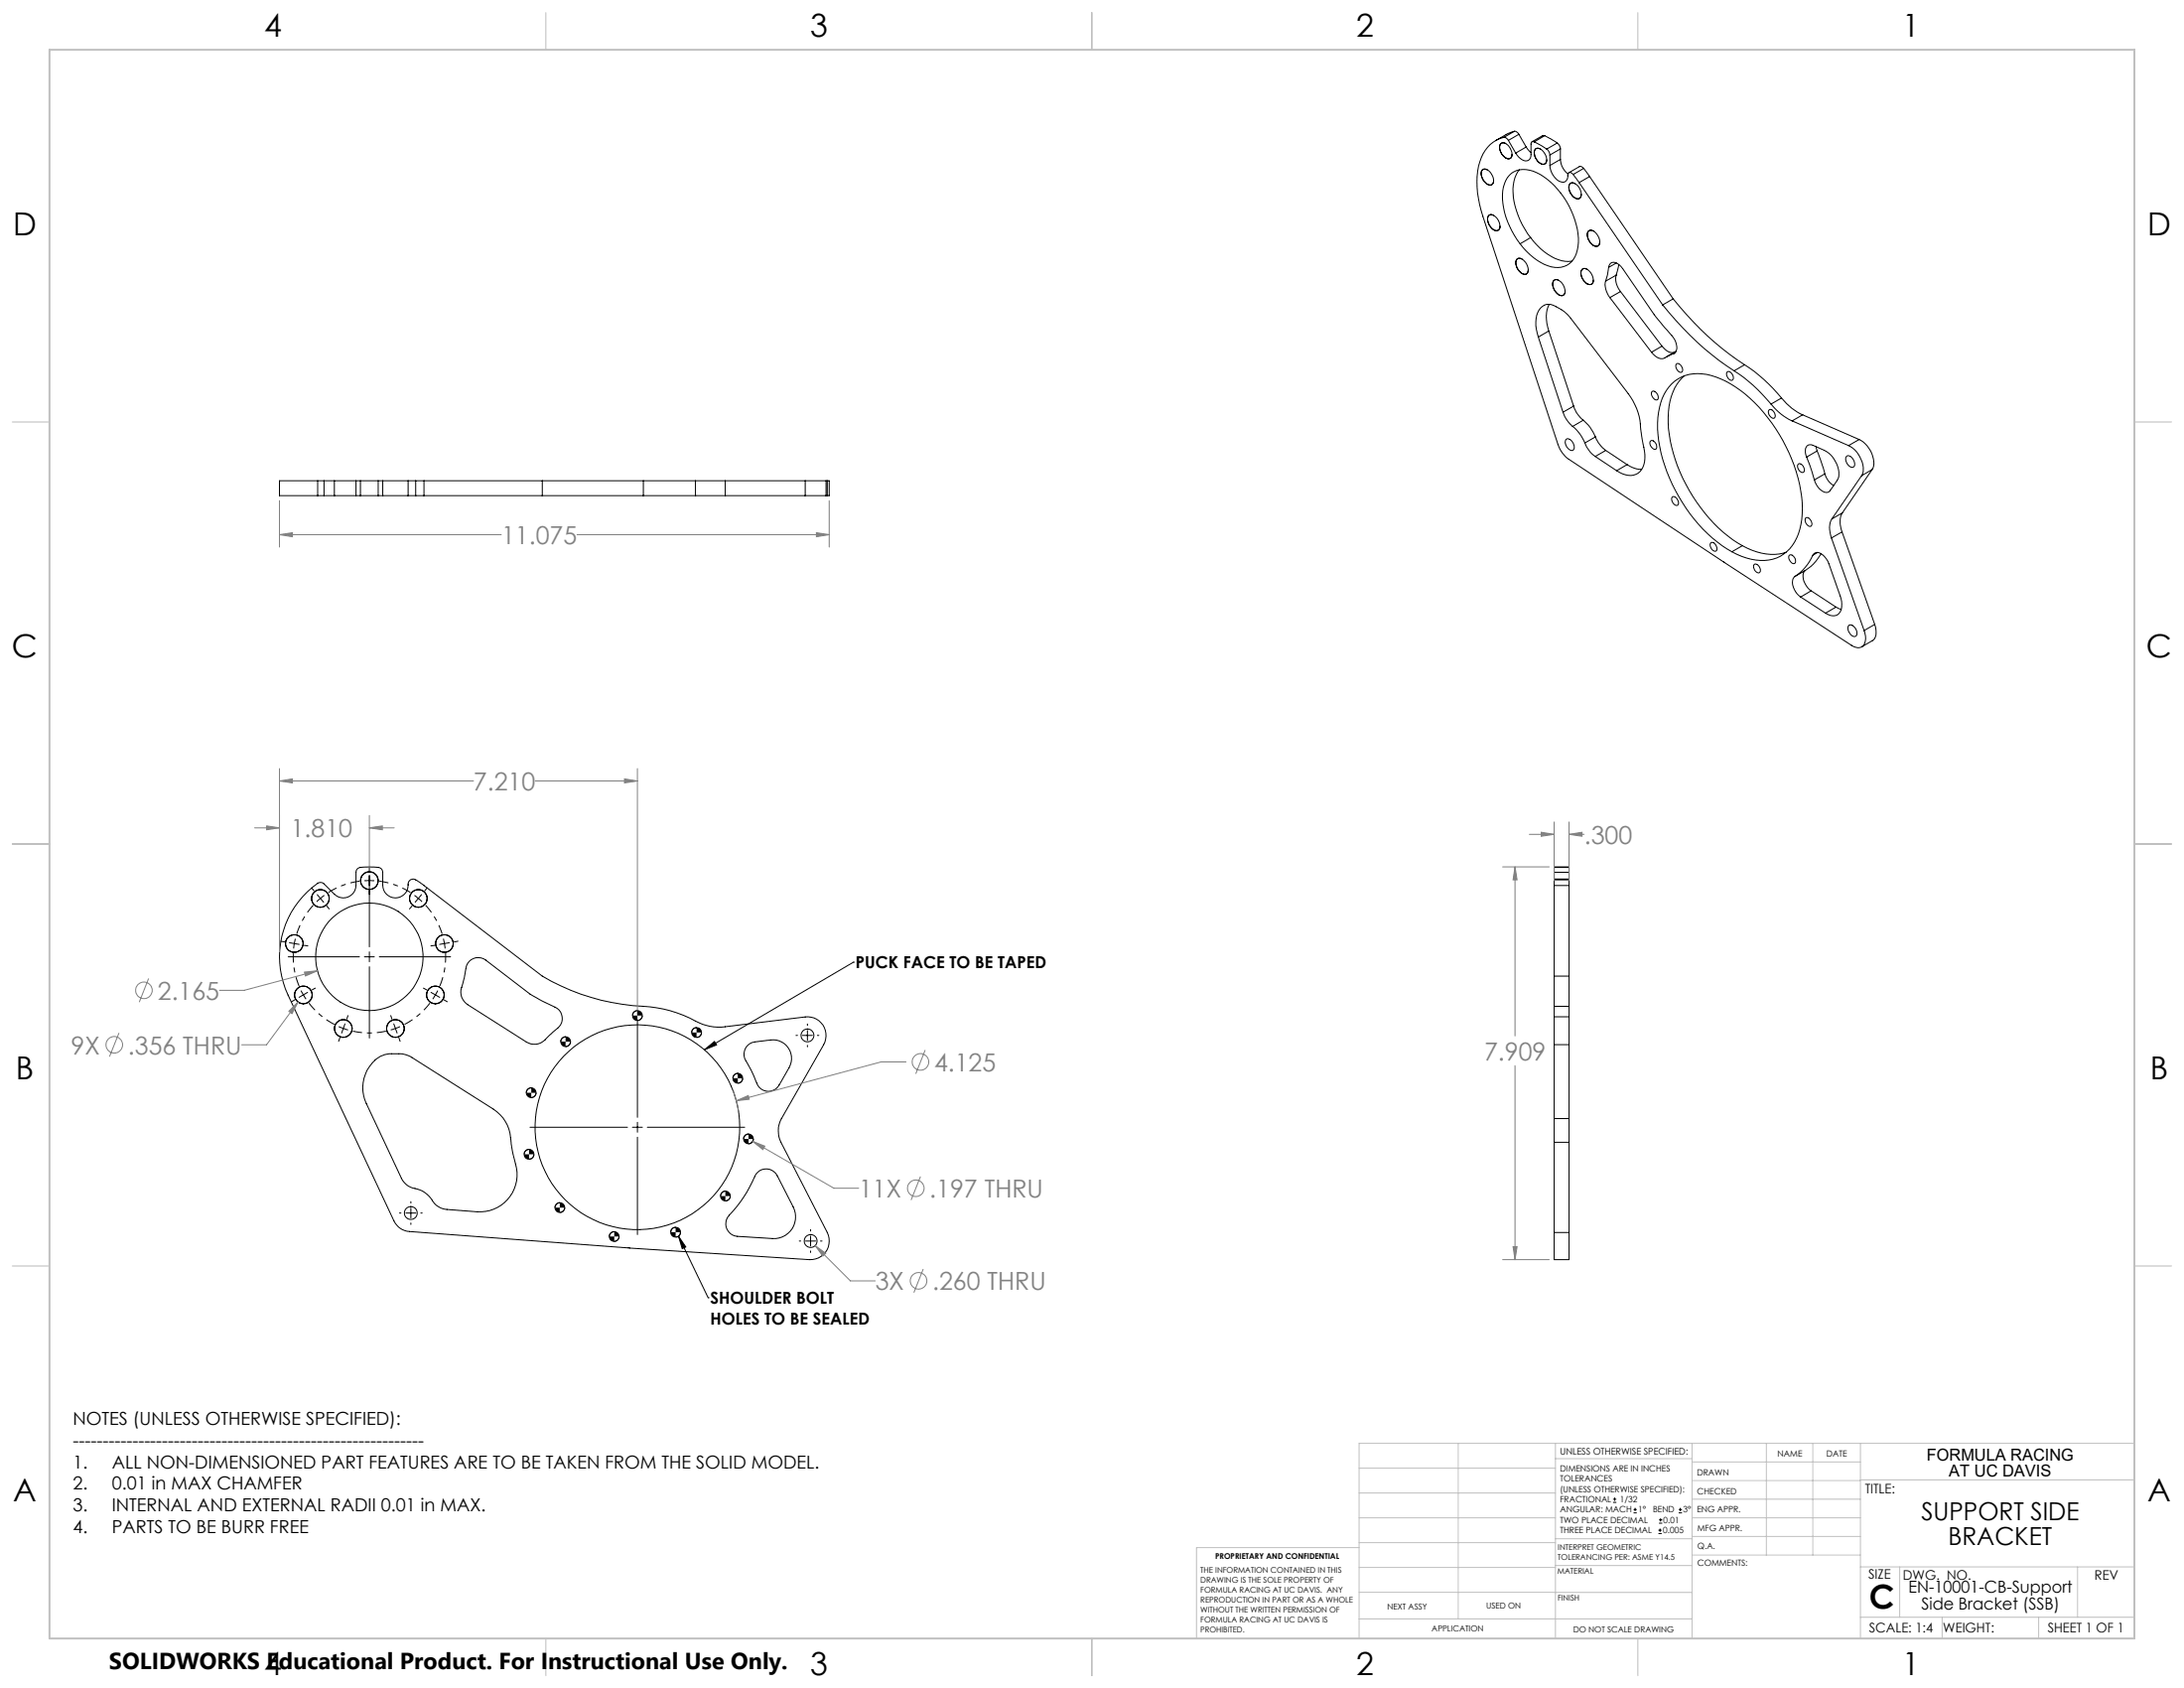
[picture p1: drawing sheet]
<svg xmlns="http://www.w3.org/2000/svg" width="559mm" height="432mm" viewBox="0 0 559 432" stroke-linecap="round" stroke-linejoin="round" font-family="sans-serif">
<g fill="none" stroke="#000" stroke-width=".25">
<path d="M383.9 36.9a1.23 1.23 0 0 1 1.9 .2 2.72 2.72 0 0 1 .8 3.3 1.96 1.96 0 0 1-2.6-1.5l-.3-.9zM384.8 35.1a9 9 0 0 0-6.5 7.5 24.7 24.7 0 0 0 1.1 12.8l19.2 58.2a7.4 7.4 0 0 0 2.8 3.9l39.8 26.4 32.5 21.2a2.09 2.09 0 0 0 2.5 .5 2.09 2.09 0 0 0 1.1-2.3l-.3-2M384.8 35.1l.4 .1 .7 .7M385.3 36.7a1.03 1.03 0 0 0-1.3 .1 1.03 1.03 0 0 0-.3 1.2 2.8 2.8 0 0 0 2.6 2.6 .99 .99 0 0 0 .6-1.1M385.9 35.9l1.9 3.3M387.5 33.6l.7 .3 .4 .5M387.5 33.6a14.8 14.8 0 0 0-4.8 2.4M387.5 33.6l-2.7 1.5M388.6 34.4l-2.7 1.5M388.6 34.4l1.9 3.2M390.5 37.6l1.2 1.5M390.5 37.6l-2.7 1.6"/>
<path d="M392.5 36.3a.53 .53 0 0 0-.6 0 .53 .53 0 0 0-.2 .6v2.6a1.39 1.39 0 0 1-.6 1.5 1.39 1.39 0 0 1-1.7-.1l-.9-.8-.7-.9M392.5 36.3l3.2 1.8M392.7 38.2a1.42 1.42 0 0 1 2.3 .7 2.07 2.07 0 0 1 .2 3.1 2.83 2.83 0 0 1-2.6-3.4zM394.2 38.1a1.03 1.03 0 0 0-1.3 0 1.03 1.03 0 0 0-.3 1.3l.5 1.4 1.1 1M395.2 34.7l3.2 1.9M395.2 34.7h-.4l-2.8 1.6M395.2 34.7l-2.7 1.6M395.7 38.1l.6 .7 .3 .9M396.6 39.7v2.6M398.4 36.6a1.85 1.85 0 0 1 .8 1.5M398.4 36.6l-2.7 1.5M399.2 38.1l-2.6 1.6"/>
<path d="M399.2 38.1v2.7M379.4 43.4a2.25 2.25 0 0 1 2.6 1.8l.1 .4a1.14 1.14 0 0 1-.4 1.6 1.14 1.14 0 0 1-1.5-.3 3 3 0 0 1-1-3.3zM380.6 43.5a1.03 1.03 0 0 0-1.3-.1 1.03 1.03 0 0 0-.3 1.3l.6 1.4 1 1M381 55a1.9 1.9 0 0 1 2.4 1.4l.3 .9a1.14 1.14 0 0 1-.3 1.6 1.14 1.14 0 0 1-1.6-.3 2.93 2.93 0 0 1-1-3.4zM382.2 46.2l-.1 .3a.94 .94 0 0 1-.6 .8 .94 .94 0 0 1-.9-.2M382.2 55.1a1.03 1.03 0 0 0-1.3 0 1.03 1.03 0 0 0-.3 1.3l.6 1.4 1 1M383.8 57.9a.99 .99 0 0 1-.5 1 .99 .99 0 0 1-1.1-.1M386.2 44.8a6.3 6.3 0 0 1 7.9-.2 21.3 21.3 0 0 1 9.8 17.4 6.3 6.3 0 0 1-3.7 6.2 7.9 7.9 0 0 1-6.9-1.6 21.2 21.2 0 0 1-8.8-17.8l.2-1a6.7 6.7 0 0 1 1.5-3zM388.7 43.4a10.6 10.6 0 0 0-1 9.4l.7 2.3 1.1 2.4 2.1 3.3M395.7 40.9v.3a.94 .94 0 0 1-1.5 .6M396.6 42.3a4.6 4.6 0 0 0 3.1 4.3 1.63 1.63 0 0 0 1.5-2.1l.4-.4 .9 .5M399.2 40.8a5.2 5.2 0 0 0 2 3.7"/>
<path d="M399.2 40.8l-2.6 1.5M401.6 47.1a1.23 1.23 0 0 1 1.9 .3 2.72 2.72 0 0 1 .8 3.3 1.98 1.98 0 0 1-2.6-1.5l-.3-1.4zM402.5 44.6l1.5 2.1M403 47a1.05 1.05 0 0 0-1.3 0 1.05 1.05 0 0 0-.3 1.2l.6 1.4 1 1.1M404 46.7l21.4 31.3M404.6 49.7v.3a.94 .94 0 0 1-.6 .8 .94 .94 0 0 1-1-.1M405.2 43.1l1.5 2.1M405.2 43.1l-.9-.6-2.9 1.7M405.2 43.1l-2.7 1.5M406.3 59.2a1.42 1.42 0 0 1 2.3 .7 2.03 2.03 0 0 1 .1 3.1 2.63 2.63 0 0 1-2.5-2.6zM406.7 45.2l-2.7 1.5M406.7 45.2l21.4 31.2"/>
<path d="M407.7 59.1a1.03 1.03 0 0 0-1.3 0 1.03 1.03 0 0 0-.2 1.3l.5 1.4 1 1M388 66.4a1.27 1.27 0 0 1 2 .3 2.7 2.7 0 0 1 .7 3.3 1.66 1.66 0 0 1-2.3-1l-.6-1.4zM389.4 66.3a1.02 1.02 0 0 0-1.3 0 1.02 1.02 0 0 0-.2 1.3l.5 1.3 1 1.1M391 69v.4a.91 .91 0 0 1-.6 .8 .91 .91 0 0 1-1-.2M391.6 60.8a14.2 14.2 0 0 0 8.9 6.1l1.7-.1M391.6 60.8l-2.7 1.6M396.4 77.9a8.6 8.6 0 0 0-.1 6.8M397.5 71.9a1.23 1.23 0 0 1 1.9 .2 2.77 2.77 0 0 1 .7 3.3 1.94 1.94 0 0 1-2.5-1.5l-.3-.9zM398.9 71.7a1.03 1.03 0 0 0-1.3 0 1.03 1.03 0 0 0-.3 1.3l.5 1.4 1.1 1M400.4 74.5a.98 .98 0 0 1-.4 1 .98 .98 0 0 1-1.1-.1M404.9 68.8a2.23 2.23 0 0 1 2.6 1.8l.1 .5a1.14 1.14 0 0 1-.3 1.6 1.14 1.14 0 0 1-1.6-.4 2.87 2.87 0 0 1-1-3.3zM406.1 68.9a1.03 1.03 0 0 0-1.3 0 1.03 1.03 0 0 0-.3 1.3l.6 1.3 1 1.1"/>
<path d="M407.7 71.6a.97 .97 0 0 1-.5 1.1 .97 .97 0 0 1-1.1-.1M409.3 61.9v.3a.91 .91 0 0 1-.6 .8 .91 .91 0 0 1-1-.2M410.8 71.9a5.2 5.2 0 0 0 1.1 4.2M411.6 68.4a1.34 1.34 0 0 1 .8-1.2 1.34 1.34 0 0 1 1.5 .3l1.3 1.2 8 11.8 2.2 2.7a13.3 13.3 0 0 1 3.5 4.8 1.92 1.92 0 0 1-.7 2.5M411.6 68.4l-.8 3.5M411.9 76.1l10.7 14M413.5 70.4a4.9 4.9 0 0 0 1.1 4.2M413.5 70.4l-2.7 1.5M413.6 67.3l-2 1.1M414.2 67.7l-.7 2.7M414.6 74.6l-2.7 1.5M414.6 74.6l10.6 13.9"/>
<path d="M425.4 78a76.2 76.2 0 0 0 18.3 16.9M428.1 76.4a76.2 76.2 0 0 0 18.3 16.9M428.1 76.4l-2.7 1.6M393.6 86.2a8 8 0 0 1 .5-7.4 3 3 0 0 1 4.1-.3l1.9 1.1 1.5 1.5 15 19.6a16.4 16.4 0 0 1 3.3 9.9l.1 .8a26.8 26.8 0 0 1 .8 6.6 3.8 3.8 0 0 1-5.7 3.2l-1.5-.8M393.6 86.2l6.3 19.2M396.3 84.7l-2.7 1.5M396.3 84.7l6.3 19.2M422.6 90.1a2.71 2.71 0 0 0 3.6 1.3l2-.9M425.2 88.5a2.92 2.92 0 0 0 3.2 1.6M425.2 88.5l-2.6 1.6M427.7 98.2a9.9 9.9 0 0 1 10.1-2.1 30.1 30.1 0 0 1 15.6 12.1 38.9 38.9 0 0 1 7.7 23.2 12.6 12.6 0 0 1-5.6 10.9 12.5 12.5 0 0 1-11.1-.5 37.4 37.4 0 0 1-16.5-17.9 33.3 33.3 0 0 1-3.5-18.4 12.7 12.7 0 0 1 3.3-7.3zM428.6 90.3l-.4 .2"/>
<path d="M428.8 89.9l-2.4 1.4M428.9 93.1a1.34 1.34 0 0 1 1.4 .7 1.34 1.34 0 0 1-.1 1.5 1.53 1.53 0 0 1-1.3-2.2zM431 96.1a13.8 13.8 0 0 0-4.2 10.6 39.9 39.9 0 0 0 10.5 25.9l3.5 3.5 2.5 1.9 2.5 1.6M441.9 95.1a1.34 1.34 0 0 1 1.4 .7 1.34 1.34 0 0 1-.1 1.5 1.53 1.53 0 0 1-1.3-2.2zM443.7 94.9a40.5 40.5 0 0 1 9.4 8.5M446.4 93.3a40.5 40.5 0 0 1 9.4 8.5M446.4 93.3l-2.7 1.6M399.9 105.4a8.1 8.1 0 0 0 2.5 3.7M400.6 112.5a1.02 1.02 0 0 1 1.6 .4l.6 1.2a.78 .78 0 0 1-.3 1 .78 .78 0 0 1-1-.1l-.6-.6-.4-.8zM402.4 109.1a10.6 10.6 0 0 1 3.1 4.2M402.6 103.9a7.5 7.5 0 0 0 2.5 3.6M402.6 103.9l-2.7 1.5"/>
<path d="M405.1 107.5a10.6 10.6 0 0 1 3.1 4.3M405.1 107.5l-2.7 1.6M405.5 113.3a7.3 7.3 0 0 0 2.7 3.5M408.2 116.8l5.4 3.6M408.2 111.8a7.9 7.9 0 0 0 2.6 3.4M408.2 111.8l-2.7 1.5M410.8 115.2l-2.6 1.6M410.8 115.2l5.5 3.7M416.3 118.9l.8 .4a5.5 5.5 0 0 0 3 .8M416.3 118.9l-2.7 1.5M422.3 112.8a1.36 1.36 0 0 1 1.6 1.8 .74 .74 0 0 1-.8 .3 .74 .74 0 0 1-.6-.6l-.3-.7zM422.7 100.2a1.41 1.41 0 0 1 1.6 1.8 .74 .74 0 0 1-.8 .3 .74 .74 0 0 1-.6-.6l-.3-.7z"/>
<path d="M452.6 104.9a1.36 1.36 0 0 1 1.6 1.8 .74 .74 0 0 1-.8 .3 .74 .74 0 0 1-.6-.6l-.4-1zM453.1 103.4a14.6 14.6 0 0 0 5.4 4.3M455.8 101.8a14.6 14.6 0 0 0 5.4 4.3M455.8 101.8l-2.7 1.6M458.5 107.7l14.5 6.3M460.1 118.7a1.36 1.36 0 0 1 1.5 1.8 .77 .77 0 0 1-.7 .3 .77 .77 0 0 1-.6-.5l-.3-.7zM461.2 106.1l-2.7 1.6M461.2 106.1l14.5 6.3M462.2 116.9l-.3-1.1a1.51 1.51 0 0 1 1.5-2l.5 .1a11.3 11.3 0 0 1 4.4 2.4 6.5 6.5 0 0 1 2 6.1l-2 3.1a1.54 1.54 0 0 1-2.4-.1l-.8-.9-.9-1.7M462.2 116.9l2 5.9M464.6 114.3l.3 1.1M464.9 115.4l2 5.8"/>
<path d="M464.9 115.4l-2.7 1.5M472.4 116.8a1.02 1.02 0 0 1 1.6 .5l.5 1.2a.84 .84 0 0 1-.5 1.1 .84 .84 0 0 1-1.1-.6l-.6-1.1zM473 114a6.8 6.8 0 0 1 3.5 7.2l-.2 .5M475.7 112.4a6.8 6.8 0 0 1 3.5 7.3l-.2 .4M475.7 112.4l-2.7 1.6M81.3 123h1.6M81.3 126.8h1.6M81.3 123h-9.8v3.8h9.8M81.3 123v3.8M82.9 123v3.8M82.9 123h2.6M82.9 126.8h2.6"/>
<path d="M85.5 123h5.6M85.5 126.8h5.6M85.5 123v3.8M91.1 123h1.1M91.1 126.8h1.1M91.1 123v3.8M92.2 123h4.6M92.2 126.8h4.6M92.2 123v3.8M96.8 123h1.1M96.8 126.8h1.1M96.8 123v3.8"/>
<path d="M97.9 123h6.5M97.9 126.8h6.5M97.9 123v3.8M104.4 123h2M104.4 126.8h2M104.4 123v3.8M106.4 123h2.1M106.4 126.8h2.1M106.4 123v3.8M108.5 123v3.8M108.5 123h30.2M108.5 126.8h30.2"/>
<path d="M138.7 123h25.9M138.7 126.8h25.9M138.7 123v3.8M164.6 123h13.3M164.6 126.8h13.3M164.6 123v3.8M177.9 123h7.7M177.9 126.8h7.7M177.9 123v3.8M185.6 123h20.4M185.6 126.8h20.4M185.6 123v3.8"/>
<path d="M206 123h5.3M206 126.8h5.3M206 123v3.8M211.3 123v3.8M211.3 123h.4M211.3 126.8h.4M211.7 123h.5v3.8h-.5M211.7 123v3.8M427.9 127.1a1.34 1.34 0 0 1 1.3 .7 1.34 1.34 0 0 1-.1 1.5 1.53 1.53 0 0 1-1.2-2.2zM437.7 138.9a1.36 1.36 0 0 1 1.6 1.8 .77 .77 0 0 1-.8 .3 .77 .77 0 0 1-.6-.6l-.3-.7zM445.8 139.6a14 14 0 0 0 11.2 1.7M445.8 139.6l-2.7 1.5"/>
<path d="M462 132.5a1.41 1.41 0 0 1 1.6 1.8 .74 .74 0 0 1-.8 .3 .74 .74 0 0 1-.6-.5l-.3-.7zM466.9 121.2l.8 1.7 1.5 1.3M466.9 121.2l-2.7 1.6M468.6 137.6l8.4 23.7M468.7 132.8a5.6 5.6 0 0 0-.1 4.8M471.3 136.1l-2.7 1.5M471.3 136.1l8.4 23.6M471.4 131.2a5.7 5.7 0 0 0-.1 4.9M471.4 131.2l-2.7 1.6M476.3 121.7l-7.6 11.1M479 120.1l-2.7 1.6M479 120.1l-7.6 11.1"/>
<path d="M448.8 144.4a1.34 1.34 0 0 1 1.4 .6 1.34 1.34 0 0 1-.1 1.5 1.53 1.53 0 0 1-1.3-2.1zM457.8 142a1.4 1.4 0 0 1 1.6 1.8l-.1 .2a1.36 1.36 0 0 1-1.6-1.5zM459.2 147.5a2.99 2.99 0 0 0 .2 3.9l1.3 1.3M460.7 152.7l6.4 4.1M461.9 145.9a3.1 3.1 0 0 0 .2 3.9l1.3 1.3M461.9 145.9l-2.7 1.6M463.4 151.1l-2.7 1.6M463.4 151.1l6.4 4.2M463.8 142a1.39 1.39 0 0 1 2.3-.3l.8 .8 .8 1.1 3.1 8.8a4.3 4.3 0 0 1-.5 4.8 2.89 2.89 0 0 1-3.2-.4M463.8 142a12.5 12.5 0 0 1-4.6 5.5M465.1 141.3l-1.3 .7M465.9 141.6l-1.9 2.7-2.1 1.6"/>
<path d="M469.8 155.3l1.3 .6M469.8 155.3l-2.7 1.5M473.1 159.9a1.93 1.93 0 0 1 1.8 2.8 1.17 1.17 0 0 1-1.6-.7l-.5-1.2zM479.7 159.7l.3 1.4a2.55 2.55 0 0 1-1 2.8l-2.6 1.6M479.7 159.7l-2.7 1.6M78.7 228.1l2.6-2.1a1.31 1.31 0 0 1 1.6 .1l2.6 2.6a3.2 3.2 0 0 0 3.6 .7 3.2 3.2 0 0 0 2-3v-3.3a1.39 1.39 0 0 1 1.7-1.3h1.1a6.3 6.3 0 0 1 3.7 .5l.3 .8v3.3a3.3 3.3 0 0 0 3.6 3.3 3.3 3.3 0 0 0 3-3.9 1.42 1.42 0 0 1 2.4-.4l31.8 24.3a57.5 57.5 0 0 0 27.6 7.9 32.8 32.8 0 0 1 12.5 4l2.8 .9 3 .2 21.4-2.6a4.8 4.8 0 0 1 4.6 2.1 4.8 4.8 0 0 1 .1 5l-10.7 18.9a6.6 6.6 0 0 0-.2 6.1l11.9 23.1a4.8 4.8 0 0 1-4.6 6.9l-46.1-2.9-56.2-4.3a4.7 4.7 0 0 1-4-2.7l-27.1-57.8a23 23 0 0 1 5-26.4zM79.7 227.1l.6 .8M81.2 228.8l.8 1M82 229.8l.8 1M82 229.8l-1 .9M83 229l-1 .8M83.6 231.8l.6 .7"/>
<path d="M93.2 225.3h2.6M94.5 221.7v1M94.5 224v18.2M105.4 231.8l-.6 .7M106 229l1 .8M107 229.8l-.8 1M107 229.8l1 .9M107.8 228.8l-.8 1M109.3 227.1l-.6 .8M397.7 225.1v1.4M397.7 224.9v.2M397.7 221.9v1.2"/>
<path d="M397.7 221.9v-.1h3.8v.1M397.7 224.9h3.8M397.7 223.1v1.8M397.7 226.5v23.2M397.7 226.5h3.8M397.7 225.1h3.8M397.7 223.1h3.8M397.7 221.9h3.8M401.5 225.1v1.4M401.5 224.9v.2M401.5 221.9v1.2M401.5 223.1v1.8"/>
<path d="M401.5 226.5v23.2M71.8 240.8l1 .1M73.7 244.8h18.3M74 241.2l1.3 .2M75.3 241.4l1.3 .2M75.3 241.4l-.2 1.2M75.4 255.8l-.8 .5M75.6 240.1l-.3 1.3M77 253.4l1.3 2.2M77.8 241.8l1 .2M78.7 253.9l-2.2 1.2M80.7 252.8l-.9 .4"/>
<path d="M89 259.8l-.3 .9M93.2 244.8h2.6M94.5 243.5v2.5M94.5 247.3v18.2M97 244.8h18.3M100 259.8l.3 .9M108.3 252.8l.9 .4M110.3 253.9l1.1 .6M111.2 241.8l-1 .2M111.4 254.5l1.1 .6M111.4 254.5l-.7 1.1M112 253.4l-.6 1.1"/>
<path d="M113.5 240.1l.2 1.3M113.6 255.8l.8 .5M113.7 241.4l-1.2 .2M113.7 241.4l.2 1.2M115 241.2l-1.3 .2M117.2 240.8l-1 .1M120 246a3.2 3.2 0 0 1 4.3-.4l11.3 8.7 5.6 2.9a3.4 3.4 0 0 1 2.6 3 3.4 3.4 0 0 1-1.9 3.5l-.9 .7a7.8 7.8 0 0 1-3.8 2.7 3.9 3.9 0 0 1-2.5-.5l-15-9.6a4.2 4.2 0 0 1-1.2-5.6l.6-3a3.8 3.8 0 0 1 .9-2.4zM163.1 258.5l-1 .5-.2 .8M164.3 259.8l-.3 .9-.9 .3M218.4 246.1h.1M218.4 246.1l-38.2 22.4M397.7 257.4v2.7"/>
<path d="M397.7 249.7v7.7M397.7 257.4h3.8M397.7 249.7h3.8M401.5 257.4v2.7M401.5 249.7v7.7M86.6 262.6l1.2 .5M87 265.5l-.4 .9M87.8 263.1l-.4 1.2M87.8 263.1l1.2 .4M88.3 261.9l-.5 1.2M95.9 271.2a6.4 6.4 0 0 1 4.3-1.6h1.9a6.2 6.2 0 0 1 3.3 .9l20.9 13.2a10.2 10.2 0 0 1 4.5 9l.5 2.5a13 13 0 0 1 .3 8.9 9.5 9.5 0 0 1-9.5 5.9l-7.8-.6a5.1 5.1 0 0 1-4.1-2.9 6.6 6.6 0 0 0-4.6-2.6l-1.5-.8-1.2-1.2-9.2-19.6a9.5 9.5 0 0 1 2.2-11.1zM100.8 261.9l.4 1.2"/>
<path d="M101.2 263.1l.4 1.2M101.2 263.1l-1.2 .4M102.1 265.5l.3 .9M102.3 262.6l-1.1 .5M135.9 278.3l-.8 .2-.4 1M137.2 279.5l-.4 .9-.9 .4M144.7 265.2l-.9 .4-.3 .9M146 266.5l-.5 1-.8 .2M163.1 260.9v24.9M178.2 262.9l-.9 .3-.3 .9M179.5 264.1l-.5 1-.8 .3M180.2 268.5l2.6-2.1 .5 .9z"/>
<path d="M188.8 274.6l-1 .5-.3 .7M190 275.8l-.3 .9-.9 .4M191.4 267.3l.5-.4 1.2-.4 4.1-.5a4.8 4.8 0 0 1 4.5 2.1 4.8 4.8 0 0 1 .2 5l-2.5 4.5a3.3 3.3 0 0 1-3.5 1.5 3.3 3.3 0 0 1-2.6-2.7l-2.1-4.4a3.4 3.4 0 0 1 .2-4.7zM203.7 264.9h.3M205.3 264.9h2.6M206.6 261.9v.4M206.6 263.6v2.5M206.6 267.4v.4M209.1 264.9h.4M397.7 260.1v7.1M397.7 260.1h3.8M397.7 267.2v18.9"/>
<path d="M397.7 267.2h3.8M401.5 260.1v7.1M401.5 267.2v18.9M135.4 294l-1 .5-.3 .8M135.6 288.4h24.9M136.6 295.3l-.4 .9-.8 .3M161.8 288.4h2.6M163.1 287.1v2.5M163.1 290.9v24.9M165.6 288.4h24.9M191.5 290.1l-.8 .2-.4 1.1M192.8 291.4l-.4 .8-.9 .4"/>
<path d="M193.9 299.9a3.2 3.2 0 0 1 5 .8l4.1 8.1a5.5 5.5 0 0 1-5.3 8l-9-.5a3.2 3.2 0 0 1-2.8-2.1 3.2 3.2 0 0 1 .7-3.3 34.5 34.5 0 0 0 6.8-10.5zM397.7 286.1v6.1M397.7 292.2h3.8M397.7 292.2v23.1M397.7 286.1h3.8M401.5 286.1v6.1M401.5 292.2v23.1M102.2 310.3h.4M103.9 310.3h2.5M105.1 307.4v.4M105.1 309v2.6M105.1 312.8v.4"/>
<path d="M107.7 310.3h.3M143.2 307.7l-1 .5-.2 .7M144.5 308.9l-.5 1-.8 .3M157.2 315.1l-1 .3-.3 .9M158.4 316.3l-.2 .8-1 .5M172.9 314l-.8 .2-.4 .5-.1 .5M173.6 316.2l1.9 2.8-.9 .4zM173.6 316.2l7.6 15.8M174.1 315.2l-.1 .5-.4 .5-.7 .2M185.6 304.7l-1 .5-.2 .8M186.9 306l-.5 1-.8 .2M204.5 317.5h.4"/>
<path d="M206.1 317.5h2.6M207.4 314.5v.4M207.4 316.2v2.5M209.9 317.5h.4M397.7 315.3v6.9h3.8v-6.9M397.7 315.3h3.8M181.2 332h.1M207.4 320v.4M412.7 384.3h.9M412.7 383.5h.9M413.1 383.1v.8M418 387h.8"/>
<path d="M418 386.2h.8M418.4 385.7v.9M424.3 392.3h.9M424.3 391.4h.9M424.5 389.6h.8M424.5 388.8h.8M424.7 391v.9M424.9 388.4v.8M429.5 387h.9M429.5 386.2h.9M429.9 385.7v.9"/>
<circle cx="82" cy="229.8" r="2.25"/>
<circle cx="82" cy="229.8" r="2.26"/>
<circle cx="94.5" cy="225.2" r="2.26"/>
<circle cx="107" cy="229.8" r="2.24"/>
<circle cx="107.1" cy="229.8" r="2.26"/>
<circle cx="75.3" cy="241.4" r="2.26"/>
<circle cx="77.6" cy="254.5" r="2.24"/>
<circle cx="77.6" cy="254.5" r="2.27"/>
<circle cx="94.5" cy="244.8" r="13.7"/>
<circle cx="111.4" cy="254.5" r="2.25"/>
<circle cx="111.4" cy="254.5" r="2.27"/>
<circle cx="113.7" cy="241.4" r="2.26"/>
<circle cx="163.1" cy="259.8" r="1.26"/>
<circle cx="87.8" cy="263.1" r="2.27"/>
<circle cx="87.8" cy="263.1" r="2.24"/>
<circle cx="101.2" cy="263.1" r="2.24"/>
<circle cx="101.2" cy="263.1" r="2.28"/>
<circle cx="135.9" cy="279.5" r="1.25"/>
<circle cx="144.7" cy="266.5" r="1.24"/>
<circle cx="178.2" cy="264.1" r="1.24"/>
<circle cx="188.8" cy="275.8" r="1.26"/>
<circle cx="206.6" cy="264.9" r="1.65"/>
<circle cx="135.4" cy="295.3" r="1.26"/>
<circle cx="163.1" cy="288.4" r="26.2"/>
<circle cx="191.5" cy="291.3" r="1.25"/>
<circle cx="105.1" cy="310.3" r="1.66"/>
<circle cx="143.3" cy="308.9" r="1.25"/>
<circle cx="157.1" cy="316.3" r="1.24"/>
<circle cx="172.9" cy="315.2" r="1.25"/>
<circle cx="185.6" cy="305.9" r="1.25"/>
<circle cx="207.4" cy="317.5" r="1.65"/>
</g>
<g fill="none" stroke="#808080" stroke-width=".25">
<path d="M71.5 136.8l3.3-.5v1zM71.5 128.1v11.8M71.5 136.8h56.8M147.6 136.8h64.6M208.9 136.3l3.3 .5-3.3 .5zM212.2 128.1v11.8M71.5 199.8l3.3-.6v1.1zM71.5 196.6v46.9M71.5 199.8h49.6M136.9 199.8h26.2M159.8 199.2l3.3 .6-3.3 .5zM163.1 196.6v63"/>
<path d="M65.2 211.8h6.3M68.2 211.3l3.3 .5-3.3 .5zM94.5 211.8l3.3-.5v1zM94.5 208.6v14.1M94.5 211.8h6.4M391.3 213.4h6.4M394.3 212.9l3.4 .5-3.4 .5zM397.7 210.3v14.9M401.5 213.4l3.3-.5v1zM401.5 210.3v14.9M401.5 213.4h3.8M384.5 221.8h11.9"/>
<path d="M387.6 221.8l.6 3.3h-1.1zM387.6 221.8v43.2M38 250.3l-2.4 6.1M76.3 256.3l-1.6 3-.8-.6zM76.3 256.3l-8.1 11h-6.4M77.9 248.7l3.3-.4-3 1.4zM81.2 248.3l-18.7 5h-6.3M30.4 264.2l-2.4 6.1M187.6 279l.9 2.8 .5 2.9M231.8 271.6h-6.3l-37.1 10M236.7 268.6l-2.4 6.1M387.6 272.6v49.6"/>
<path d="M188.4 281.6l3.1-1.4 .2 1zM192.6 292l3.1 1.2-.5 .9zM192.6 292l20.8 12h6.3M208.6 318.6l2.7 2-.8 .7zM208.6 318.6l9 9.1h6.3M235.5 301l-2.4 6M387.1 318.9h1.1l-.6 3.3zM236.2 324.6l-2.4 6.1M384.5 322.2h11.9"/>
<circle cx="36.8" cy="253.3" r="2.11"/>
<circle cx="29.2" cy="267.3" r="2.13"/>
<circle cx="235.5" cy="271.6" r="2.12"/>
<circle cx="234.3" cy="304" r="2.11"/>
<circle cx="235" cy="327.6" r="2.1"/>
</g>
<path d="M80.2 231.6l-2.4 3.1-1.2 2.3-.7 1.9M92 225.4l-3.8 .9-1.9 .7-2.3 1.3M105 228.3l-3.5-1.8-1.9-.6-2.5-.5M113.1 238.9l-.9-2.5-1-1.7-2.3-3.1M75 243.9l.1 2.6 .3 1.9 1.1 3.8M79 256.6l1.3 1.5 1.9 1.8 3.3 2.1M112.5 252.2l1.2-3.8 .2-1.9 .1-2.6M90.3 263.8l3.9 .4 2.6-.1 2-.3M103.5 262l3.3-2.1 1.9-1.8 1.3-1.5" fill="none" stroke="#000" stroke-width=".25" stroke-dasharray="15.2 1.3 1.3 1.3" stroke-dashoffset="12.9" stroke-linecap="butt"/>
<g fill="none" stroke="#c0c0c0" stroke-width=".25">
<path d="M139.7 3.2v9.5M279.4 3.2v9.5M419.1 3.2v9.5M3.1 107.9h9.6M546.1 107.9h9.5M3.1 215.9h9.6M546.1 215.9h9.5M3.1 323.8h9.6M546.1 323.8h9.5M347.7 375.6h50.3M373.1 369.2v44.9M398 369.2v49.9"/>
<path d="M398 373.1h34.9M432.9 369.2v49.9M432.9 378.7h43.1M432.9 374h43.1M451.9 369.2v28.6M463.8 369.2v28.6M476 369.2v49.9M476 378.6h70.1M546.1 369.2h-198.4v49.9M347.7 394.6h50.3M347.7 388.3h50.3M347.7 381.9h50.3"/>
<path d="M347.7 395.9h-41.6v23.2M398 393.6h35M432.9 383.5h43.1M432.9 388.3h43.1M432.9 393h43.1M433 397.8h43M139.7 419.1v9.6M279.4 419.1v9.6M347.7 414.1h85.2M347.7 401h50.3M347.7 407.3h50.3M398 407.4h34.9"/>
<path d="M398 400.5h35M419.1 419.1v9.6M476 413.7h70.1M476 400.8h70.1M486.1 400.8v12.9M496.9 413.7v5.4M521.6 413.7v5.4M531.6 400.8v12.9"/>
</g>
<path d="M12.7 12.7h533.4v406.4h-533.4z" fill="none" stroke="#c0c0c0" stroke-width=".5"/>
<path d="M180.2 268.5l2.6-2.1 .5 .9zM173.6 316.2l1.9 2.8-.9 .4zM161.9 259.8l.3 .9 .9 .3v-1.2zM163.1 258.5v1.3h1.2l-.2-.8zM177 264.1l.3 .9 .9 .4v-1.3zM178.2 262.9v1.2h1.3l-.5-1zM187.5 275.8l.4 .9 .9 .4v-1.3zM188.8 274.6v1.2h1.2l-.2-.7zM190.3 291.4l.3 .8 .9 .4v-1.2zM191.5 290.1v1.3h1.3l-.3-.8zM184.4 306l.3 .8 .9 .4v-1.2zM185.6 304.7v1.3h1.3l-.5-1.1zM171.6 315.2l.1 .5 .4 .5 .8 .2v-1.2zM172.9 314v1.2h1.2l-.1-.5-.4-.5zM155.9 316.3l.2 .8 1.1 .5v-1.3zM157.2 315.1v1.2h1.2l-.4-.9zM142 308.9l.3 .9 .9 .4v-1.3zM143.2 307.7v1.2h1.3l-.5-1zM134.1 295.3l.4 .9 .9 .3v-1.2zM135.4 294v1.3h1.2l-.3-.8zM134.7 279.5l.4 1 .8 .3v-1.3zM135.9 278.3v1.2h1.3l-.3-.7zM143.5 266.5l.2 .7 1 .5v-1.2zM144.7 265.2v1.3h1.3l-.5-1z" fill="#000"/>
<path d="M188.4 281.6l3.3-.4-.2-1zM208.6 318.6l1.9 2.7 .8-.7zM192.6 292l2.6 2.1 .5-.9zM73.9 258.7l.8 .6 1.6-3zM77.9 248.7l.3 1 3-1.4zM94.5 211.8l3.3-.5v1zM68.2 211.3l3.3 .5-3.3 .5zM71.5 199.8l3.3-.6v1.1zM159.8 199.2l3.3 .6-3.3 .5zM71.5 136.8l3.3-.5v1zM208.9 136.3l3.3 .5-3.3 .5zM387.1 318.9h1.1l-.6 3.3zM387.6 221.8l.6 3.3h-1.1zM394.3 212.9l3.4 .5-3.4 .5zM401.5 213.4l3.3-.5v1z" fill="#808080"/>
<text font-size="8.5" x="478.3" y="411.4">C</text>
<g font-size="8.1">
<text x="67.6" y="9.3">4</text>
<text x="207.3" y="9.3">3</text>
<text x="347" y="9.3">2</text>
<text x="486.7" y="9.3">1</text>
<text x="3.3" y="60.1">D</text>
<text x="549.4" y="60.1">D</text>
<text x="3" y="168">C</text>
<text x="549.1" y="168">C</text>
<text x="4" y="276">B</text>
<text x="550.1" y="276">B</text>
<text x="3.3" y="383.9">A</text>
<text x="549.4" y="383.9">A</text>
<text x="67.6" y="428.4">4</text>
<text x="207.3" y="428.4">3</text>
<text x="347" y="428.4">2</text>
<text x="486.7" y="428.4">1</text>
</g>
<g font-size="6.3" fill="#808080">
<text x="128.3" y="139.2">11.075</text>
<text x="121.1" y="202.2">7.210</text>
<text x="74.4" y="214.2">1.810</text>
<text x="405.3" y="215.8">.300</text>
<text x="40.3" y="255.7">2.165</text>
<text x="18.2" y="269.7">9X</text>
<text x="32.8" y="269.7">.356 THRU</text>
<text x="239" y="274">4.125</text>
<text x="379.7" y="271.2">7.909</text>
<text x="219.7" y="306.4">11X</text>
<text x="237.8" y="306.4">.197 THRU</text>
<text x="224" y="330">3X</text>
<text x="238.5" y="330">.260 THRU</text>
</g>
<g font-size="6.3">
<text x="491.6" y="388.8">SUPPORT SIDE</text>
<text x="498.5" y="395.1">BRACKET</text>
</g>
<text font-size="5.9" x="27.9" y="427">SOLIDWORKS Educational Product. For Instructional Use Only.</text>
<g font-size="4.6">
<text x="18.6" y="364.4">NOTES (UNLESS OTHERWISE SPECIFIED):</text>
<text x="18.6" y="370">-----------------------------------------------------------</text>
<text x="18.6" y="375.5">1.</text>
<text x="28.7" y="375.5">ALL NON-DIMENSIONED PART FEATURES ARE TO BE TAKEN FROM THE SOLID MODEL.</text>
<text x="18.6" y="381.1">2.</text>
<text x="28.7" y="381.1">0.01 in MAX CHAMFER</text>
<text x="18.6" y="386.7">3.</text>
<text x="28.7" y="386.7">INTERNAL AND EXTERNAL RADII 0.01 in MAX.</text>
<text x="18.6" y="392.3">4.</text>
<text x="28.7" y="392.3">PARTS TO BE BURR FREE</text>
</g>
<g font-size="4.2">
<text x="218.9" y="247.8">PUCK FACE TO BE TAPED</text>
<text x="181.8" y="333.6">SHOULDER BOLT</text>
<text x="181.8" y="338.8">HOLES TO BE SEALED</text>
<text x="493" y="373.5">FORMULA RACING</text>
<text x="498.7" y="377.8">AT UC DAVIS</text>
<text x="488.3" y="407.4">EN-10001-CB-Support</text>
<text x="491.6" y="411.7">Side Bracket (SSB)</text>
</g>
<g font-size="3.4">
<text x="477.2" y="381.9">TITLE:</text>
<text x="478.1" y="404">SIZE</text>
<text x="486.9" y="404">DWG. NO.</text>
<text x="535.9" y="404.1">REV</text>
<text x="478.2" y="417.6">SCALE: 1:4</text>
<text x="497.1" y="417.7">WEIGHT:</text>
<text x="523.9" y="417.6">SHEET 1 OF 1</text>
</g>
<text font-size="2.4" x="399.2" y="372.1">UNLESS OTHERWISE SPECIFIED:</text>
<g font-size="2.2">
<text x="399.2" y="376.4">DIMENSIONS ARE IN INCHES</text>
<text x="434.2" y="377.3">DRAWN</text>
<text x="454.8" y="372.5">NAME</text>
<text x="467.3" y="372.6">DATE</text>
<text x="399.2" y="379">TOLERANCES</text>
<text x="399.2" y="381.7">(UNLESS OTHERWISE SPECIFIED):</text>
<text x="434.3" y="382.2">CHECKED</text>
<text x="399.2" y="389.6">TWO PLACE DECIMAL</text>
<text x="399.2" y="384.3">FRACTIONAL</text>
<text x="399.2" y="387">ANGULAR: MACH</text>
<text x="414.5" y="384.3">1/32</text>
<text x="419.1" y="387">1°</text>
<text x="422.9" y="387">BEND</text>
<text x="425.6" y="389.6">0.01</text>
<text x="430.6" y="387">3°</text>
<text x="434.2" y="386.9">ENG APPR.</text>
<text x="399.2" y="392.3">THREE PLACE DECIMAL</text>
<text x="425.5" y="392.3">0.005</text>
<text x="434.3" y="391.6">MFG APPR.</text>
<text x="434.3" y="396.3">Q.A.</text>
<text x="434.3" y="400.5">COMMENTS:</text>
</g>
<g font-size="2.1">
<text x="354.9" y="411.6">NEXT ASSY</text>
<text x="380.3" y="411.6">USED ON</text>
<text x="366.3" y="417.4">APPLICATION</text>
<text x="402.5" y="417.5">DO NOT SCALE DRAWING</text>
</g>
<g font-size="2">
<text x="310.9" y="398.8">PROPRIETARY AND CONFIDENTIAL</text>
<text x="398.6" y="396.5">INTERPRET GEOMETRIC</text>
<text x="398.6" y="399">TOLERANCING PER: ASME Y14.5</text>
<text x="307.2" y="402.4">THE INFORMATION CONTAINED IN THIS</text>
<text x="307.2" y="404.9">DRAWING IS THE SOLE PROPERTY OF</text>
<text x="307.2" y="407.5">FORMULA RACING AT UC DAVIS. ANY</text>
<text x="398.5" y="402.6">MATERIAL</text>
<text x="307.2" y="410">REPRODUCTION IN PART OR AS A WHOLE</text>
<text x="307.2" y="412.5">WITHOUT THE WRITTEN PERMISSION OF</text>
<text x="398.5" y="409.4">FINISH</text>
<text x="307.2" y="415">FORMULA RACING AT UC DAVIS IS</text>
<text x="307.2" y="417.6">PROHIBITED.</text>
</g>
</svg>
